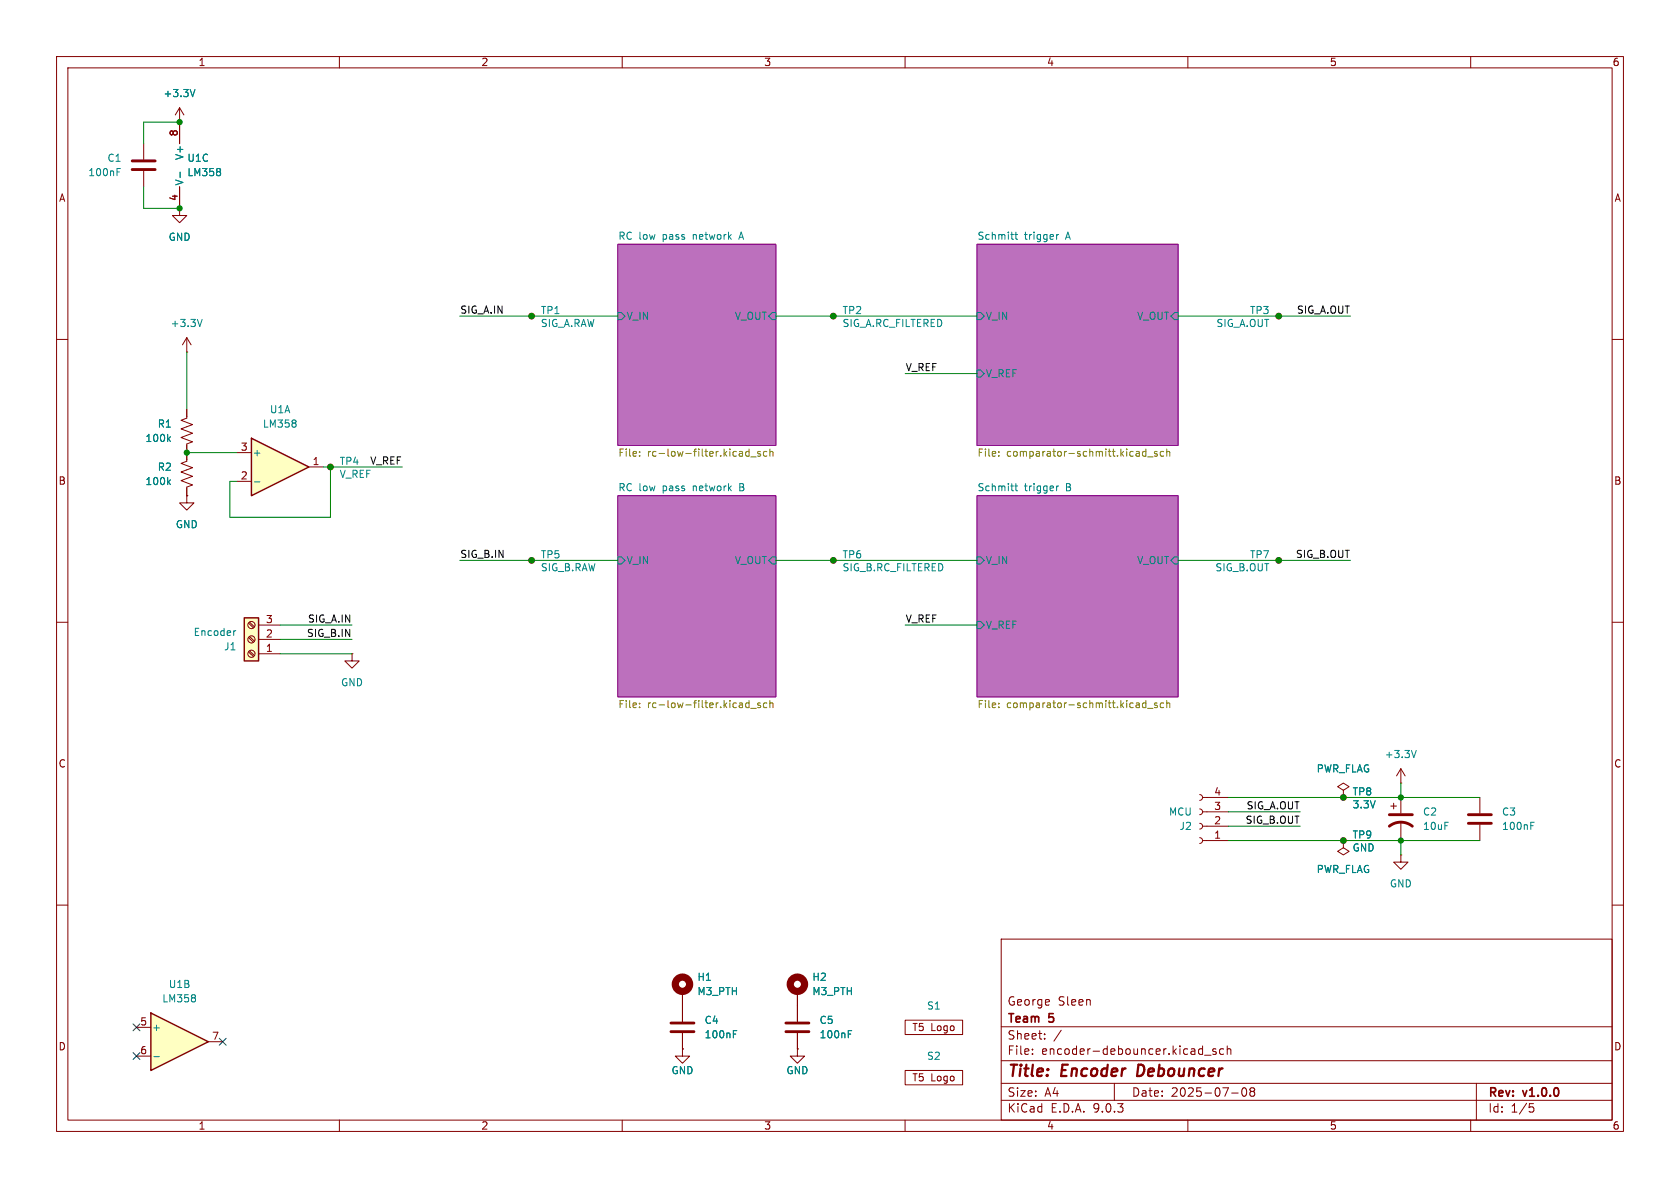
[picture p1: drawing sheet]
<svg xmlns="http://www.w3.org/2000/svg" width="297mm" height="210mm" viewBox="0 0 297 210" stroke-linecap="round" stroke-linejoin="round" font-family="sans-serif">
<path d="M0 0h297v210h-297z" fill="#fff" stroke="#fff" stroke-width=".18"/>
<g fill="none" stroke="#840000" stroke-width=".18">
<path d="M10 10h277v190h-277zM12 12h273v186h-273zM60 10v2M110 10v2M160 10v2M210 10v2M260 10v2M25.4 25.4v2.8M25.4 30.2v2.8M10 60h2M33 72.4v1.5l-1 .4 2 .8-2 .7 2 .8-2 .7 2 .8-1 .4v3l-1 .4 2 .8-2 .7 2 .8-2 .8 2 .7-1 .4v1.5M285 60h2"/>
<path d="M58.4 82.6h.1M10 110h2M285 110h2M237.5 139.7l1-.6-1-.7-1 .7 1 .6v1.3M247.6 138.4h.1M247.6 135.9v2.5M247.6 135.9l-.7 1.3M247.6 135.9l.8 1.3M237.5 141h.1M245.9 142.5h1M246.4 142v1M247.6 141v2.8"/>
<path d="M247.6 145.3v3.3M261.6 141v2.8M261.6 145.8v2.8M10 160h2M177 166h108v32h-108zM285 160h2M60 198v2M110 198v2M160 198v2M177 194.5h108M177 191.5h108M177 187.5h108"/>
<path d="M177 181.5h108M182.5 186.3v.1M182.5 185.5v.1M184.7 183.6v.1M184.7 182.8v.1M187.6 182.1l-1.3 2M197 191.5v3M210 198v2M213 186.5h1.1M215 185.5l-.4-.1-.2 .2 .1 .2 .5 .2v.3h-.6M216.3 185.5l-.4-.1-.3 .3v.4l.1 .2h.6M217 185.5l.2-.1 .3 .1 .1 .9"/>
<path d="M217 184.9v1.5M217.7 193.2h1.2M219.7 192.4l.2-.1a.81 .81 0 0 1 .6 .6 .81 .81 0 0 1-.3 .8l-.2 .1a.81 .81 0 0 1-.3-1.4zM221.2 192.9l-.2-.2 .2-.4 .5 .1 .1 .2-.3 .3M221.2 192.9l-.2 .3v.5l.2 .1 .5-.1 .1-.2-.1-.4-.2-.2M221.2 192.9h.3M260 198v2M261 191.5v6.5M270.4 195.1h.7M270.5 195.7h.4l.3 .3-.2 .5-.5 .1"/>
<circle cx="58.4" cy="82.6" r=".51"/>
<circle cx="237.5" cy="141" r=".51"/>
</g>
<path d="M201.3 188.2l-.3 2h.5" fill="none" stroke="#840000" stroke-width=".4"/>
<g fill="#bc70bd" stroke="#bc70bd" stroke-width=".18">
<path d="M172.7 87.6h35.6v35.6h-35.6z"/>
<path d="M109.2 87.6h28v35.6h-28z"/>
<path d="M172.7 43.2h35.6v35.5h-35.6z"/>
<path d="M109.2 43.2h28v35.5h-28z"/>
</g>
<path d="M109.2 43.2h28v35.5h-28zM172.7 43.2h35.6v35.5h-35.6zM109.2 87.6h28v35.6h-28zM172.7 87.6h35.6v35.6h-35.6z" fill="none" stroke="#840084" stroke-width=".18"/>
<g fill="none" stroke="#008484" stroke-width=".18">
<path d="M20.7 30.4h.4M20.7 29.8h.6M109.2 55.2h.7l.6 .7-.6 .6h-.7zM136.5 55.2h.7v1.3h-.7l-.6-.6zM172.7 55.2h.7l.6 .7-.6 .6h-.7zM179.4 41.5h.5M179.6 41v1.1l.3 .2M186.8 41.5v.8M187.2 41.5l-.4 .2M207.6 55.2h.7v1.3h-.7l-.6-.6zM29.8 77.6l.3 .4M30.1 77.2l-.5 .5"/>
<path d="M172.7 65.4h.7l.6 .6-.6 .7h-.7zM29.8 85.2l.3 .5M30.1 84.8l-.5 .5M109.2 98.4h.7l.6 .7-.6 .6h-.7zM136.5 98.4h.7v1.3h-.7l-.6-.6zM172.7 98.4h.7l.6 .7-.6 .6h-.7zM179.4 85.9h.5M179.6 85.5v1.1l.3 .2M186.8 85.9v.9M187.2 85.9l-.4 .3M207.6 98.4h.7v1.3h-.7l-.6-.6zM172.7 109.9h.7l.6 .6-.6 .6h-.7z"/>
<path d="M250.4 132.7l-.5 1.2M270.6 146h.4M270.6 145.4h.6"/>
</g>
<g fill="none" stroke="#848400" stroke-width=".18">
<path d="M113.1 79.9v.1M131.9 79.9h.5M132.4 79.4v1.2M134.4 79.9l-.3-.1-.2 .2 .1 .2 .4 .1v.3h-.5M135.6 79.9l-.4-.1-.2 .2 .1 .6h.5M136.1 79.4v1.2M136.1 79.9l.2-.1 .3 .1 .1 .7M176.6 79.9v.1M202.6 79.4v1.2M202.6 79.9l-.4-.1-.2 .2 .1 .6h.5M204.6 79.9l-.3-.1-.2 .2v.2l.5 .1v.3h-.5M205.7 79.9l-.3-.1-.3 .2 .1 .6h.5"/>
<path d="M206.3 79.4v1.2M206.3 79.9l.1-.1 .3 .1 .1 .7M113.1 80.5v.1M131.9 80.6h.5M132.7 80.8h1M176.6 80.5v.1M202.9 80.8h.9M113.1 125v.1M113.1 124.3v.1M131.9 125h.5M131.9 124.3h.5M132.4 123.8v1.3"/>
<path d="M132.7 125.2h1M134.4 124.3h-.3l-.2 .1 .1 .2 .4 .1v.3h-.5M135.6 124.3h-.4l-.2 .2 .1 .5h.5M136.1 124.4l.2-.1h.3l.1 .8M136.1 123.8v1.3M176.6 125v.1M176.6 124.3v.1M202.6 123.8v1.3M202.6 124.3h-.4l-.2 .2 .1 .5h.5M202.9 125.2h.9M204.6 124.3h-.3l-.2 .1v.2l.5 .1v.3h-.5M205.7 124.3h-.3l-.3 .2 .1 .5h.5"/>
<path d="M206.3 124.4l.1-.1h.3l.1 .8M206.3 123.8v1.3"/>
</g>
<path d="M23.4 28.4h4M23.4 30h4M245.6 146.1a3.3 3.3 0 0 1 4.1 0M245.6 144h4.1M259.6 144h4.1M259.6 145.5h4.1" fill="none" stroke="#840000" stroke-width=".51"/>
<path d="M44.4 77.5l10.2 5.1-10.2 5z" fill="#ffffc2"/>
<path d="M44.4 77.5l10.2 5.1-10.2 5z" fill="none" stroke="#840000" stroke-width=".25"/>
<g fill="none" stroke="#840000" stroke-width=".18">
<path d="M31.7 19.1l-.7 1.2M31.7 19.1l.8 1.2M31.7 19.1v6.3M31.7 21.6h.1M31.7 36.8v1.3h1.3l-1.3 1.3-1.2-1.3h1.2M31.7 36.8h.1M31.7 33v3.8M33 59.7l-.7 1.3M33 59.7l.8 1.3M33 59.7v2.5M94 55.9h.1M147.3 55.9h.1"/>
<path d="M226.1 55.9h.1M33 62.2h.1M41.9 80h2.5M41.9 85.1h2.5M54.6 82.6h2.5M147.3 99.1h.1M226.1 99.1h.1M212.1 148.1l.3 .1 .2 .4-.2 .3-.3 .2M212.1 145.5l.3 .2 .2 .4-.2 .3-.3 .2M212.1 143l.3 .2 .2 .3-.2 .4-.3 .1M212.1 140.5l.3 .1 .2 .4-.2 .3-.3 .2M212.6 148.6h4.6"/>
<path d="M212.6 146.1h4.6M212.6 143.5h4.6M212.6 141h4.6M141 175.3v5.3M141 185.4v1.3h1.2l-1.2 1.3-1.3-1.3h1.3M141 185.4h.1M141 182.6v2.8M160 189.2h10.2v2.6h-10.2zM160 180.3h10.2v2.6h-10.2z"/>
<circle cx="94" cy="55.9" r=".51"/>
<circle cx="147.3" cy="55.9" r=".51"/>
<circle cx="226.1" cy="55.9" r=".51"/>
<circle cx="147.3" cy="99.1" r=".51"/>
<circle cx="226.1" cy="99.1" r=".51"/>
</g>
<path d="M34.5 15.8l-.5 1.3M31.8 30.4v1M38.9 29.9v.3M38.9 30.5v.4M35.7 56.5l-.4 1.2M52.3 74.4v.3M52.3 74.9v.5M45 85.2h.9M150 182.8h.4M150 182.2h.6" fill="none" stroke="#008484" stroke-width=".18"/>
<circle cx="141" cy="174" r="1.27" fill="none" stroke="#840000" stroke-width="1.3"/>
<path d="M138.9 180.8h4.1M138.9 182.4h4.1" fill="none" stroke="#840000" stroke-width=".51"/>
<path d="M26.7 179.1l10.1 5.1-10.1 5z" fill="#ffffc2"/>
<path d="M26.7 179.1l10.1 5.1-10.1 5z" fill="none" stroke="#840000" stroke-width=".25"/>
<g fill="none" stroke="#840000" stroke-width=".18">
<path d="M33 87.6v1.3h1.3l-1.3 1.3-1.3-1.3h1.3M33 87.6h.1M94 99.1h.1M62.2 115.6v1.2h1.3l-1.3 1.3-1.2-1.3h1.2M62.2 115.6h.1M237.5 148.6h.1M237.5 148.6v1.3l1 .6-1 .6-1-.6 1-.6M247.6 151.1v1.3h1.3l-1.3 1.3-1.2-1.3h1.2M247.6 151.1h.1M120.6 175.3v5.3M24.1 181.6h2.6M24.1 186.7h2.6"/>
<path d="M36.8 184.2h2.6M120.6 185.4v1.3h1.3l-1.3 1.3-1.2-1.3h1.2M120.6 185.4h.1M120.6 182.6v2.8"/>
<circle cx="94" cy="99.1" r=".51"/>
<circle cx="237.5" cy="148.6" r=".51"/>
</g>
<path d="M34.5 176v.3M34.5 176.5v.5M27.2 186.8h1M129.7 182.8h.4M129.7 182.2h.6" fill="none" stroke="#008484" stroke-width=".18"/>
<path d="M118.6 180.8h4.1M118.6 182.4h4.1" fill="none" stroke="#840000" stroke-width=".51"/>
<circle cx="120.6" cy="174" r="1.27" fill="none" stroke="#840000" stroke-width="1.3"/>
<path d="M43.2 109.2h2.5v7.6h-2.5z" fill="#ffffc2"/>
<path d="M43.2 109.2h2.5v7.6h-2.5z" fill="none" stroke="#840000" stroke-width=".25"/>
<g fill="none" stroke="#840000" stroke-width=".18">
<path d="M31.7 21.6h.1M31.7 36.8h.1M31.7 21.6v3.8M31.7 33v3.8M33 72.4v1.3M33 78.7v2.6M33 87.6h.1M33 86.4v1.2M43.9 115.2l.9 .9M43.9 112.7l.9 .8M43.9 110.2l.9 .8M44.1 115.1l.9 .8"/>
<path d="M44.1 112.5l.9 .9M44.1 110l.9 .8M45.7 115.6h3.8M45.7 113h3.8M45.7 110.5h3.8M237.5 148.6h.1M237.5 141h.1M120.6 175.3v5.3M141 175.3v5.3M120.6 185.4h.1M120.6 182.6v2.8M141 185.4h.1"/>
<path d="M141 182.6v2.8"/>
<circle cx="44.4" cy="113" r=".63"/>
<circle cx="44.4" cy="110.5" r=".63"/>
<circle cx="44.4" cy="115.6" r=".63"/>
</g>
<g fill="none" stroke="#008484" stroke-width=".18">
<path d="M34.5 15.8l-.5 1.3M31.8 30.4v1M38.9 29.9v.3M38.9 30.5v.4M29.8 77.6l.3 .4M30.1 77.2l-.5 .5M29.8 85.2l.3 .5M30.1 84.8l-.5 .5M41.7 111.5l-.4 .2M129.7 182.8h.4M129.7 182.2h.6M150 182.8h.4"/>
<path d="M150 182.2h.6"/>
</g>
<g fill="none" stroke="#008400" stroke-width=".18">
<path d="M25.4 33v3.8h6.3M31.7 21.6h-6.3v3.8M81.3 55.9h27.9M137.2 55.9h35.5M208.3 55.9h30.5M33 62.2v10.2M160 66h12.7M33 80h8.9M57.1 82.6h14M58.4 82.6v8.8h-17.8v-6.3h1.3M81.3 99.1h27.9M137.2 99.1h35.5"/>
<path d="M208.3 99.1h30.5M49.5 115.6h12.7M49.5 110.5h12.7M49.5 113h12.7M160 110.5h12.7M247.6 138.4v2.6M217.2 148.6h44.4M217.2 141h44.4M217.2 143.5h12.7M217.2 146.1h12.7M247.6 148.6v2.5"/>
</g>
<path d="M23.5 186.1l1.2 1.2M23.5 181l1.2 1.2M24.7 186.1l-1.2 1.2M24.7 181l-1.2 1.2M38.8 183.5l1.2 1.3M40 183.5l-1.2 1.3" fill="none" stroke="#000084" stroke-width=".18"/>
<g fill="#008400" stroke="#008400" stroke-width=".18">
<circle cx="58.4" cy="82.6" r=".46"/>
<circle cx="94" cy="99.1" r=".46"/>
<circle cx="247.6" cy="148.6" r=".46"/>
<circle cx="247.6" cy="141" r=".46"/>
<circle cx="226.1" cy="99.1" r=".46"/>
<circle cx="237.5" cy="141" r=".46"/>
<circle cx="237.5" cy="148.6" r=".46"/>
<circle cx="33" cy="80" r=".46"/>
<circle cx="94" cy="55.9" r=".46"/>
<circle cx="31.7" cy="21.6" r=".46"/>
<circle cx="31.7" cy="36.8" r=".46"/>
<circle cx="147.3" cy="55.9" r=".46"/>
<circle cx="147.3" cy="99.1" r=".46"/>
<circle cx="226.1" cy="55.9" r=".46"/>
</g>
<g font-size="2.8" fill="#840000">
<text x="178" y="190.9">Title:</text>
<text x="187.7" y="190.9">Encoder</text>
<text x="201.9" y="190.9">Debouncer</text>
</g>
<g font-size="2.1" fill="#840000">
<text x="178" y="178">George</text>
<text x="187" y="178">Sleen</text>
<text x="178" y="184">Sheet:</text>
<text x="178" y="181.2">Team</text>
<text x="185.5" y="181.2">5</text>
<text x="178" y="186.7">File:</text>
<text x="184.1" y="186.7">encoder-debouncer.kicad_sch</text>
<text x="178" y="196.9">KiCad</text>
<text x="178" y="194.1">Size:</text>
<text x="184.7" y="194.1">A4</text>
<text x="185.7" y="196.9">E.D.A.</text>
<text x="193.3" y="196.9">9.0.3</text>
<text x="200" y="194.1">Date:</text>
<text x="207" y="194.1">2025-07-08</text>
<text x="263" y="194.3">Rev:</text>
<text x="263" y="196.9">Id:</text>
<text x="267.1" y="196.9">1/5</text>
<text x="269.4" y="194.3">v1.0.0</text>
</g>
<g font-size="1.8" fill="#840000">
<text x="35" y="11.9">1</text>
<text x="85" y="11.9">2</text>
<text x="135" y="11.9">3</text>
<text x="185" y="11.9">4</text>
<text x="235" y="11.9">5</text>
<text x="285" y="11.9">6</text>
<text x="31.5" y="24.2" transform="rotate(-90 31.5 24.2)">8</text>
<text x="10.3" y="35.9">A</text>
<text x="31.5" y="35.6" transform="rotate(-90 31.5 35.6)">4</text>
<text x="285.3" y="35.9">A</text>
<text x="42.5" y="79.8">3</text>
<text x="55.2" y="82.3">1</text>
<text x="10.3" y="85.9">B</text>
<text x="42.5" y="84.8">2</text>
<text x="285.3" y="85.9">B</text>
<text x="46.9" y="112.8">2</text>
<text x="46.9" y="110.2">3</text>
<text x="46.9" y="115.3">1</text>
<text x="10.3" y="135.9">C</text>
<text x="285.3" y="135.9">C</text>
<text x="214.6" y="143.3">3</text>
<text x="214.6" y="140.7">4</text>
<text x="214.6" y="148.3">1</text>
<text x="214.6" y="145.8">2</text>
<text x="10.3" y="185.9">D</text>
<text x="24.7" y="181.4">5</text>
<text x="37.4" y="183.9">7</text>
<text x="161.2" y="182.5">T5</text>
<text x="164.5" y="182.5">Logo</text>
<text x="285.3" y="185.9">D</text>
<text x="24.7" y="186.4">6</text>
<text x="161.2" y="191.4">T5</text>
<text x="164.5" y="191.4">Logo</text>
<text x="35" y="199.9">1</text>
<text x="85" y="199.9">2</text>
<text x="135" y="199.9">3</text>
<text x="185" y="199.9">4</text>
<text x="235" y="199.9">5</text>
<text x="285" y="199.9">6</text>
</g>
<g font-size="1.8" fill="#008484">
<text x="28.8" y="17.4">+3.3V</text>
<text x="18.9" y="28.8">C1</text>
<text x="32.6" y="28.4" transform="rotate(-90 32.6 28.4)">V+</text>
<text x="33" y="28.8">U1C</text>
<text x="15.5" y="31.3">100nF</text>
<text x="32.6" y="32.9" transform="rotate(-90 32.6 32.9)">V-</text>
<text x="33" y="31.3">LM358</text>
<text x="29.7" y="42.8">GND</text>
<text x="109.2" y="42.5">RC low</text>
<text x="117.2" y="42.5">pass</text>
<text x="122.8" y="42.5">network</text>
<text x="131.2" y="42.5">A</text>
<text x="172.7" y="42.5">Schmitt</text>
<text x="181.1" y="42.5">trigger</text>
<text x="188.5" y="42.5">A</text>
<text x="30.1" y="58">+3.3V</text>
<text x="95.5" y="55.7">TP1</text>
<text x="95.5" y="58">SIG_A.RAW</text>
<text x="110.7" y="56.7">V_IN</text>
<text x="129.8" y="56.7">V_OUT</text>
<text x="148.9" y="55.7">TP2</text>
<text x="148.9" y="58">SIG_A.RC_FILTERED</text>
<text x="174.2" y="56.7">V_IN</text>
<text x="200.9" y="56.7">V_OUT</text>
<text x="214.9" y="58">SIG_A.OUT</text>
<text x="220.9" y="55.7">TP3</text>
<text x="174.2" y="66.9">V_REF</text>
<text x="27.8" y="75.8">R1</text>
<text x="46.4" y="75.8">LM358</text>
<text x="47.6" y="73.3">U1A</text>
<text x="25.6" y="78.3">100k</text>
<text x="27.8" y="83.4">R2</text>
<text x="44.6" y="80.9">+</text>
<text x="60" y="82.4">TP4</text>
<text x="25.6" y="86">100k</text>
<text x="60" y="84.7">V_REF</text>
<text x="109.2" y="86.9">RC low</text>
<text x="117.2" y="86.9">pass</text>
<text x="122.8" y="86.9">network</text>
<text x="131.2" y="86.9">B</text>
<text x="172.7" y="86.9">Schmitt</text>
<text x="181.1" y="86.9">trigger</text>
<text x="188.5" y="86.9">B</text>
<text x="31" y="93.6">GND</text>
<text x="95.5" y="98.9">TP5</text>
<text x="95.5" y="101.2">SIG_B.RAW</text>
<text x="110.7" y="99.9">V_IN</text>
<text x="129.8" y="99.9">V_OUT</text>
<text x="148.9" y="98.9">TP6</text>
<text x="148.9" y="101.2">SIG_B.RC_FILTERED</text>
<text x="174.2" y="99.9">V_IN</text>
<text x="200.9" y="99.9">V_OUT</text>
<text x="214.8" y="101.2">SIG_B.OUT</text>
<text x="220.9" y="98.9">TP7</text>
<text x="34.1" y="112.6">Encoder</text>
<text x="174.2" y="111.4">V_REF</text>
<text x="39.5" y="115.2">J1</text>
<text x="60.2" y="121.5">GND</text>
<text x="232.7" y="136.8">PWR_FLAG</text>
<text x="244.7" y="134.2">+3.3V</text>
<text x="239" y="140.8">TP8</text>
<text x="239" y="143.1">3.3V</text>
<text x="206.6" y="144.4">MCU</text>
<text x="208.4" y="146.9">J2</text>
<text x="239" y="148.4">TP9</text>
<text x="251.5" y="144.4">C2</text>
<text x="251.5" y="146.9">10uF</text>
<text x="265.4" y="144.4">C3</text>
<text x="265.4" y="146.9">100nF</text>
<text x="232.7" y="154.5">PWR_FLAG</text>
<text x="239" y="150.7">GND</text>
<text x="245.6" y="157.1">GND</text>
<text x="123.2" y="173.6">H1</text>
<text x="143.5" y="173.6">H2</text>
<text x="28.6" y="177.4">LM358</text>
<text x="29.7" y="174.9">U1B</text>
<text x="123.2" y="176.1">M3_PTH</text>
<text x="143.5" y="176.1">M3_PTH</text>
<text x="163.8" y="178.7">S1</text>
<text x="26.8" y="182.5">+</text>
<text x="124.5" y="181.2">C4</text>
<text x="124.5" y="183.7">100nF</text>
<text x="144.8" y="181.2">C5</text>
<text x="144.8" y="183.7">100nF</text>
<text x="118.6" y="190.1">GND</text>
<text x="138.9" y="190.1">GND</text>
<text x="163.8" y="187.6">S2</text>
</g>
<g font-size="1.8">
<text x="81.3" y="55.5">SIG_A.IN</text>
<text x="229.2" y="55.5">SIG_A.OUT</text>
<text x="160" y="65.7">V_REF</text>
<text x="65.4" y="82.2">V_REF</text>
<text x="81.3" y="98.7">SIG_B.IN</text>
<text x="229" y="98.7">SIG_B.OUT</text>
<text x="54.2" y="112.7">SIG_B.IN</text>
<text x="54.3" y="110.1">SIG_A.IN</text>
<text x="160" y="110.1">V_REF</text>
<text x="220.3" y="143.2">SIG_A.OUT</text>
<text x="220.1" y="145.7">SIG_B.OUT</text>
</g>
<g font-size="1.8" fill="#848400">
<text x="109.2" y="81.1">File:</text>
<text x="114.4" y="81.1">rc-low-filter.kicad_sch</text>
<text x="172.7" y="81.1">File:</text>
<text x="177.9" y="81.1">comparator-schmitt.kicad_sch</text>
<text x="109.2" y="125.5">File:</text>
<text x="114.4" y="125.5">rc-low-filter.kicad_sch</text>
<text x="172.7" y="125.5">File:</text>
<text x="177.9" y="125.5">comparator-schmitt.kicad_sch</text>
</g>
</svg>
